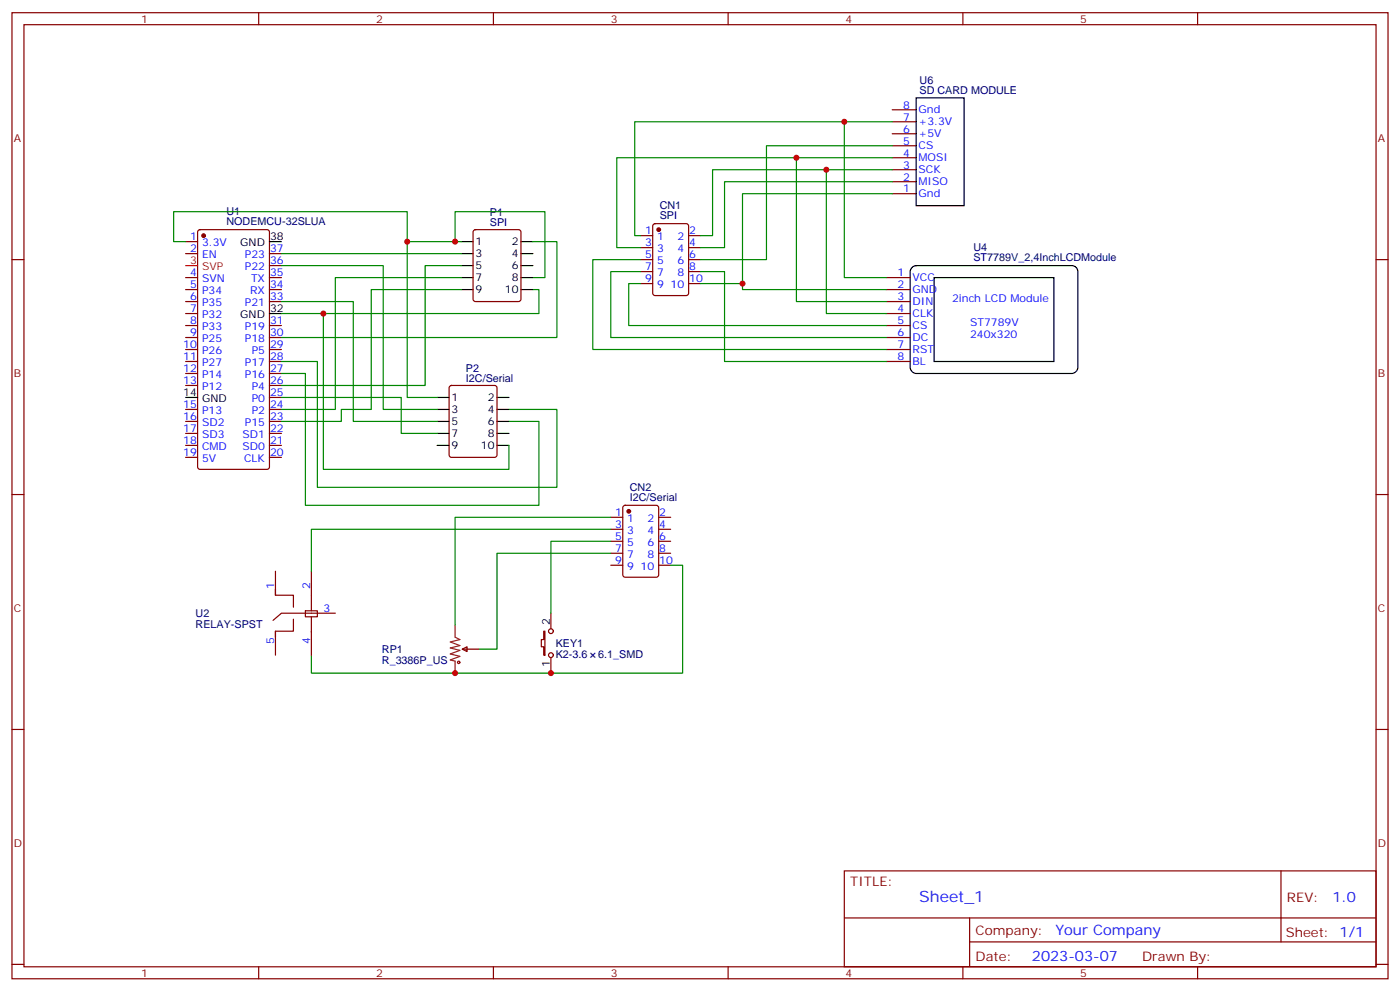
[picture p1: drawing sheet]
<svg xmlns="http://www.w3.org/2000/svg" width="412mm" height="292mm" viewBox="0 0 412 292" stroke-linecap="round" stroke-linejoin="round" font-family="sans-serif">
<g fill="none" stroke="#870000" stroke-width=".35">
<path d="M3.5 3.7h405.4v284.4h-405.4zM7.1 7.3h398.2v277.3h-398.2zM76.2 3.7v3.6M145.3 3.7v3.6M214.5 3.7v3.6M283.6 3.7v3.6M352.8 3.7v3.6M262.8 39.4h7.1M262.8 35.8h7.1M262.8 32.3h7.1M262.8 57h7.1M262.8 53.5h7.1"/>
<path d="M262.8 50h7.1M262.8 46.4h7.1M262.8 42.9h7.1M3.5 76.4h3.6M54.7 71.1h3.5M54.7 74.6h3.5M58.4 67.8l.5-.2h19.8l.6 .4 .1 69.4-.5 .7h-20l-.6-.4-.1-69.4zM79.4 74.6h3.5M79.4 78.2h3.5M139.6 67.8l.5-.2h12.7l.6 .4 .1 20.1-.5 .6-12.9 .1-.7-.5-.1-20zM188.7 76.4h3.6M188.7 69.4h3.6"/>
<path d="M188.7 72.9h3.6M188.7 79.9h3.6M192.5 66l.5-.2h9.1l.7 .5v20l-.4 .6-9.4 .1-.7-.5v-20zM202.8 76.4h3.6M202.8 69.4h3.6M202.8 72.9h3.6M202.8 79.9h3.6M405.3 76.4h3.6M54.7 81.7h3.5M54.7 85.2h3.5M54.7 88.8h3.5M54.7 92.3h3.5"/>
<path d="M54.7 95.8h3.5M54.7 99.3h3.5M79.4 81.7h3.5M79.4 85.2h3.5M79.4 88.8h3.5M79.4 95.8h3.5M79.4 99.3h3.5M188.7 83.5h3.6M202.8 83.5h3.6M261.1 81.7h7M261.1 85.2h7M261.1 88.8h7"/>
<path d="M261.1 92.3h7M261.1 95.8h7M261.1 99.3h7M54.7 102.9h3.5M54.7 106.4h3.5M54.7 109.9h3.5M54.7 113.5h3.5M79.4 102.9h3.5M79.4 106.4h3.5M79.4 109.9h3.5M79.4 113.5h3.5M79.4 117h3.5"/>
<path d="M132.5 113.7l.5-.2h12.7l.6 .4 .1 20-.5 .7h-12.9l-.7-.4v-20zM261.1 102.9h7M261.1 106.4h7M54.7 120.5h3.5M54.7 124h3.5M54.7 127.6h3.5M54.7 131.1h3.5M54.7 134.6h3.5M79.4 120.5h3.5M79.4 124h3.5M79.4 127.6h3.5M79.4 131.1h3.5"/>
<path d="M79.4 134.6h3.5M3.5 145.6h3.6M179.9 152.3h3.5M179.9 155.8h3.5M179.9 159.3h3.5M183.7 148.9l.4-.2h9.2l.7 .5v20l-.4 .6-9.5 .1-.6-.5-.1-20zM194 152.3h3.6M194 155.8h3.6M194 159.3h3.6M405.3 145.6h3.6M81.1 173.4v1.8h5.3v3.5M81.1 168.1v7.1"/>
<path d="M90 179.8h3.5v1.7h-3.5zM91.7 168.1v11.7M179.9 166.4h3.5M179.9 162.8h3.5M194 166.4h3.6M194 162.8h3.6M81.1 185.8v7M86.4 182.2v3.6h-5.3v1.7M91.7 181.5v11.3M98.8 180.5h-15.9l-2.5 2.1M136.2 191.1l1.4-.7v1.4zM136.2 191.1h4.9"/>
<path d="M160.2 185.8h.3v7h-.3v-2.4h-.7v-2.2h.7zM162.3 180.5v4.6M162.3 193.5v4.6M3.5 214.7h3.6M405.3 214.7h3.6M248.7 256.3h156.6v28.3h-156.6zM377.3 256.4v20.8M248.7 270.2h156.5M285.6 277.2h119.6M285.6 270.2v14.1M3.5 283.8h3.6M76.2 284.6v3.5"/>
<path d="M145.3 284.6v3.5M214.5 284.6v3.5M283.6 284.6v3.5M352.8 284.6v3.5M405.3 283.8h3.6"/>
<circle cx="162.3" cy="185.8" r=".71"/>
<circle cx="162.3" cy="192.8" r=".71"/>
</g>
<g fill="#870000" stroke="#870000" stroke-width=".35">
<circle cx="60" cy="69.4" r=".53"/>
<circle cx="185.2" cy="150.5" r=".53"/>
<circle cx="194" cy="67.6" r=".53"/>
</g>
<path d="M54.7 78.2h3.5" fill="none" stroke="#f00" stroke-width=".35"/>
<g fill="none" stroke="#000" stroke-width=".35">
<path d="M269.9 28.8h14.1v31.7h-14.1zM79.4 71.1h3.5M135.8 71.1h3.5M135.8 74.6h3.5M135.8 78.2h3.5M153.5 71.1h3.5M153.5 74.6h3.5M153.5 78.2h3.5M268.7 78.7l1.2-.5h45.8a1.76 1.76 0 0 1 1.8 1.7v28.3a1.89 1.89 0 0 1-1.8 1.7h-45.8a1.89 1.89 0 0 1-1.8-1.7v-28.3zM79.4 92.3h3.5M135.8 81.7h3.5M135.8 85.2h3.5"/>
<path d="M153.5 81.7h3.5M153.5 85.2h3.5M275.2 81.7h35.2v24.7h-35.2zM54.7 117h3.5M128.8 117h3.5M146.4 117h3.5M128.8 120.5h3.5M128.8 124h3.5M128.8 127.6h3.5M128.8 131.1h3.5M146.4 120.5h3.5M146.4 124h3.5"/>
<path d="M146.4 127.6h3.5M146.4 131.1h3.5"/>
</g>
<g fill="none" stroke="#008700" stroke-width=".35">
<path d="M248.7 35.8v45.9h12.4M262.8 35.8h-75.8v33.6h1.7M234.6 46.4v42.4h26.5M243.4 50v42.3h17.7M262.8 57h-44.1v26.5M262.8 50h-52.9v19.4h-3.5M262.8 46.4h-81.1v26.5h7M262.8 53.5h-49.4v19.4h-7M262.8 42.9h-37v33.5h-19.4M54.7 71.1h-3.5v-8.8h68.7v8.8M82.9 78.2h30v42.3h15.9M82.9 74.6h52.9"/>
<path d="M134.1 71.1v-8.8h26.4v19.4h-3.5M135.8 71.1h-15.9v45.9h8.9M135.8 78.2h-10.6v35.3h-42.3M157 71.1h7v28.2h-81.1M188.7 76.4h-14.1v26.5h86.5M188.7 79.9h-8.8v19.4h81.2M206.4 79.9h7v26.5h47.7M82.9 88.8h21.2v35.2h24.7M95.2 92.3v45.8h54.7v-7M135.8 85.2h-26.4v35.3h-8.9v3.5h-17.6M135.8 81.7h-37v38.8h-15.9M157 85.2h1.7v7.1h-75.8"/>
<path d="M188.7 83.5h-3.5v12.3h75.9M206.4 83.5h12.3v1.7h42.4M82.9 106.4h10.6v37h70.5v-22.9h-14.1M82.9 109.9h7.1v38.8h68.7v-24.7h-8.8M82.9 117h35.3v10.6h10.6M179.9 152.3h-45.8v31.7M179.9 159.3h-17.6v21.2M179.9 155.8h-88.2v12.3M179.9 162.8h-33.5v28.3h-5.3M197.6 166.4h3.5v31.7h-109.4v-5.3"/>
</g>
<circle cx="135.1" cy="194.9" r=".35" fill="none" stroke="#a10000" stroke-width=".35"/>
<path d="M134.1 184v3.5l1.4 .7-2.9 .7 2.9 1.1-2.9 .7 2.9 .7-2.9 1.1 2.9 .7-2.9 1 1.5 .4v3.5" fill="none" stroke="#8c2424" stroke-width=".35"/>
<g fill="#c00">
<circle cx="248.7" cy="35.8" r=".88"/>
<circle cx="218.7" cy="83.5" r=".88"/>
<circle cx="243.4" cy="50" r=".88"/>
<circle cx="234.6" cy="46.4" r=".88"/>
<circle cx="119.9" cy="71.1" r=".88"/>
<circle cx="134.1" cy="71.1" r=".88"/>
<circle cx="95.3" cy="92.3" r=".88"/>
<circle cx="134.1" cy="198.1" r=".88"/>
<circle cx="162.3" cy="198.1" r=".88"/>
</g>
<text font-size="4.6" fill="#00f" x="270.8" y="265.4">Sheet_1</text>
<g font-size="4.2" fill="#00f">
<text x="392.5" y="265.6">1.0</text>
<text x="310.9" y="275.2">Your Company</text>
<text x="304" y="283">2023-03-07</text>
</g>
<g font-size="3.9" fill="#800">
<text x="250.5" y="260.9">TITLE:</text>
<text x="379.1" y="265.6">REV:</text>
<text x="287.4" y="275.1">Company:</text>
<text x="378.7" y="275.7">Sheet: 1/1</text>
<text x="287.4" y="282.8">Date:</text>
<text x="336.4" y="282.9">Drawn By:</text>
</g>
<g font-size="3.2" fill="#800">
<text x="41.6" y="6.7">1</text>
<text x="110.8" y="6.7">2</text>
<text x="179.9" y="6.7">3</text>
<text x="249.1" y="6.7">4</text>
<text x="318.2" y="6.7">5</text>
<text x="4.1" y="41.8">A</text>
<text x="405.9" y="41.8">A</text>
<text x="4.1" y="111">B</text>
<text x="405.9" y="111">B</text>
<text x="4.1" y="180.1">C</text>
<text x="405.9" y="180.1">C</text>
<text x="4.1" y="249.3">D</text>
<text x="405.9" y="249.3">D</text>
<text x="41.6" y="287.5">1</text>
<text x="110.8" y="287.5">2</text>
<text x="179.9" y="287.5">3</text>
<text x="249.1" y="287.5">4</text>
<text x="318.2" y="287.5">5</text>
</g>
<g font-size="3.2" fill="#000080">
<text x="270.9" y="27.7">SD CARD MODULE</text>
<text x="270.9" y="24.7">U6</text>
<text x="66.7" y="63.3">U1</text>
<text x="144.3" y="63.5">P1</text>
<text x="194.3" y="64.6">SPI</text>
<text x="194.3" y="61.5">CN1</text>
<text x="66.7" y="66.3">NODEMCU-32SLUA</text>
<text x="144.3" y="66.5">SPI</text>
<text x="286.7" y="76.9">ST7789V_2,4InchLCDModule</text>
<text x="286.8" y="73.9">U4</text>
<text x="137.3" y="112.4">I2C/Serial</text>
<text x="137.3" y="109.4">P2</text>
<text x="185.5" y="147.5">I2C/Serial</text>
<text x="185.5" y="144.4">CN2</text>
<text x="57.6" y="184.8">RELAY-SPST</text>
<text x="57.6" y="181.7">U2</text>
<text x="163.7" y="190.5">KEY1</text>
<text x="112.5" y="195.3">R_3386P_US</text>
<text x="112.5" y="192.3">RP1</text>
<text x="163.7" y="193.6">K2-3.6</text>
<text x="176.2" y="193.6">6.1_SMD</text>
</g>
<g font-size="3.2" fill="#00f">
<text x="266.1" y="35.5">7</text>
<text x="266.1" y="32">8</text>
<text x="270.6" y="33.4">Gnd</text>
<text x="266.1" y="39">6</text>
<text x="270.6" y="40.4">+5V</text>
<text x="270.6" y="36.9">+3.3V</text>
<text x="266.1" y="46.1">4</text>
<text x="266.1" y="42.5">5</text>
<text x="270.6" y="47.5">MOSI</text>
<text x="270.6" y="44">CS</text>
<text x="266.1" y="53.1">2</text>
<text x="266.1" y="49.6">3</text>
<text x="270.6" y="51">SCK</text>
<text x="266.1" y="56.7">1</text>
<text x="270.6" y="58.1">Gnd</text>
<text x="270.6" y="54.5">MISO</text>
<text x="56" y="70.8">1</text>
<text x="190.1" y="69">1</text>
<text x="193.6" y="70.8">1</text>
<text x="199.5" y="70.8">2</text>
<text x="203" y="69">2</text>
<text x="56" y="74.3">2</text>
<text x="59.5" y="72.5">3.3V</text>
<text x="59.5" y="76.1">EN</text>
<text x="72.1" y="76.1">P23</text>
<text x="79.6" y="77.8">36</text>
<text x="79.6" y="74.3">37</text>
<text x="190.1" y="72.5">3</text>
<text x="190.1" y="76.1">5</text>
<text x="193.6" y="74.3">3</text>
<text x="193.6" y="77.8">5</text>
<text x="199.5" y="77.8">6</text>
<text x="199.5" y="74.3">4</text>
<text x="203" y="76.1">6</text>
<text x="203" y="72.5">4</text>
<text x="56" y="81.4">4</text>
<text x="59.5" y="83.1">SVN</text>
<text x="72.1" y="79.6">P22</text>
<text x="73.9" y="83.1">TX</text>
<text x="79.6" y="81.4">35</text>
<text x="190.1" y="79.6">7</text>
<text x="190.1" y="83.1">9</text>
<text x="193.6" y="81.4">7</text>
<text x="199.5" y="81.4">8</text>
<text x="203" y="83.1">10</text>
<text x="203" y="79.6">8</text>
<text x="264.3" y="81.4">1</text>
<text x="268.8" y="82.8">VCC</text>
<text x="56" y="84.9">5</text>
<text x="56" y="88.4">6</text>
<text x="59.5" y="86.6">P34</text>
<text x="73.7" y="86.6">RX</text>
<text x="79.6" y="88.4">33</text>
<text x="79.6" y="84.9">34</text>
<text x="193.6" y="84.9">9</text>
<text x="197.5" y="84.9">10</text>
<text x="264.3" y="84.9">2</text>
<text x="264.3" y="88.4">3</text>
<text x="268.8" y="86.3">GND</text>
<text x="268.8" y="89.8">DIN</text>
<text x="280.5" y="88.8">2inch LCD Module</text>
<text x="56" y="91.9">7</text>
<text x="56" y="95.5">8</text>
<text x="59.5" y="90.2">P35</text>
<text x="59.5" y="93.7">P32</text>
<text x="72.1" y="90.2">P21</text>
<text x="79.6" y="95.5">31</text>
<text x="264.3" y="91.9">4</text>
<text x="264.3" y="95.5">5</text>
<text x="268.8" y="93.3">CLK</text>
<text x="285.8" y="95.8">ST7789V</text>
<text x="56" y="99">9</text>
<text x="59.5" y="97.2">P33</text>
<text x="59.5" y="100.8">P25</text>
<text x="72.1" y="100.8">P18</text>
<text x="72.1" y="97.2">P19</text>
<text x="79.6" y="99">30</text>
<text x="264.3" y="99">6</text>
<text x="268.8" y="96.9">CS</text>
<text x="268.8" y="100.4">DC</text>
<text x="285.8" y="99.3">240x320</text>
<text x="54" y="102.5">10</text>
<text x="54" y="106">11</text>
<text x="59.5" y="104.3">P26</text>
<text x="59.5" y="107.8">P27</text>
<text x="72.1" y="107.8">P17</text>
<text x="74.1" y="104.3">P5</text>
<text x="79.6" y="106">28</text>
<text x="79.6" y="102.5">29</text>
<text x="264.3" y="102.5">7</text>
<text x="264.3" y="106">8</text>
<text x="268.8" y="103.9">RST</text>
<text x="268.8" y="107.5">BL</text>
<text x="54" y="109.6">12</text>
<text x="54" y="113.1">13</text>
<text x="59.5" y="111.3">P14</text>
<text x="72.1" y="111.3">P16</text>
<text x="79.6" y="113.1">26</text>
<text x="79.6" y="109.6">27</text>
<text x="59.5" y="114.9">P12</text>
<text x="74.1" y="118.4">P0</text>
<text x="74.1" y="114.9">P4</text>
<text x="79.6" y="116.6">25</text>
<text x="54" y="120.2">15</text>
<text x="54" y="123.7">16</text>
<text x="59.5" y="121.9">P13</text>
<text x="59.5" y="125.4">SD2</text>
<text x="72.1" y="125.4">P15</text>
<text x="74.1" y="121.9">P2</text>
<text x="79.6" y="123.7">23</text>
<text x="79.6" y="120.2">24</text>
<text x="54" y="127.2">17</text>
<text x="54" y="130.7">18</text>
<text x="59.5" y="129">SD3</text>
<text x="71.4" y="129">SD1</text>
<text x="79.6" y="130.7">21</text>
<text x="79.6" y="127.2">22</text>
<text x="54" y="134.3">19</text>
<text x="59.5" y="132.5">CMD</text>
<text x="59.5" y="136">5V</text>
<text x="71.4" y="132.5">SD0</text>
<text x="71.9" y="136">CLK</text>
<text x="79.6" y="134.3">20</text>
<text x="181.3" y="151.9">1</text>
<text x="181.3" y="155.4">3</text>
<text x="184.7" y="153.7">1</text>
<text x="190.7" y="153.7">2</text>
<text x="194.2" y="155.4">4</text>
<text x="194.2" y="151.9">2</text>
<text x="181.3" y="159">5</text>
<text x="184.7" y="157.2">3</text>
<text x="184.7" y="160.7">5</text>
<text x="190.7" y="160.7">6</text>
<text x="190.7" y="157.2">4</text>
<text x="194.2" y="159">6</text>
<text x="181.3" y="162.5">7</text>
<text x="181.3" y="166">9</text>
<text x="184.7" y="164.3">7</text>
<text x="184.7" y="167.8">9</text>
<text x="188.7" y="167.8">10</text>
<text x="190.7" y="164.3">8</text>
<text x="194.2" y="166">10</text>
<text x="194.2" y="162.5">8</text>
<text x="80.8" y="173.4" transform="rotate(-90 80.8 173.4)">1</text>
<text x="91.4" y="173.4" transform="rotate(-90 91.4 173.4)">2</text>
<text x="95.2" y="180.1">3</text>
<text x="80.8" y="189.6" transform="rotate(-90 80.8 189.6)">5</text>
<text x="91.4" y="189.6" transform="rotate(-90 91.4 189.6)">4</text>
</g>
<g font-size="3.2">
<text x="79.6" y="70.8">38</text>
<text x="70.8" y="72.5">GND</text>
<text x="140.1" y="72.2">1</text>
<text x="140.1" y="75.7">3</text>
<text x="150.7" y="72.2">2</text>
<text x="150.7" y="75.7">4</text>
<text x="140.1" y="79.2">5</text>
<text x="140.1" y="82.8">7</text>
<text x="150.7" y="79.2">6</text>
<text x="150.7" y="82.8">8</text>
<text x="140.1" y="86.3">9</text>
<text x="148.7" y="86.3">10</text>
<text x="70.8" y="93.7">GND</text>
<text x="79.6" y="91.9">32</text>
<text x="54" y="116.6">14</text>
<text x="59.5" y="118.4">GND</text>
<text x="133" y="118">1</text>
<text x="143.7" y="118">2</text>
<text x="133" y="121.6">3</text>
<text x="133" y="125.1">5</text>
<text x="143.7" y="121.6">4</text>
<text x="143.7" y="125.1">6</text>
<text x="133" y="128.6">7</text>
<text x="143.7" y="128.6">8</text>
<text x="133" y="132.2">9</text>
<text x="141.7" y="132.2">10</text>
<text x="161.9" y="184" transform="rotate(-90 161.9 184)">2</text>
<text x="161.9" y="196.3" transform="rotate(-90 161.9 196.3)">1</text>
</g>
<g font-size="3.2" fill="#f00">
<text x="56" y="77.8">3</text>
<text x="59.5" y="79.6">SVP</text>
</g>
</svg>
